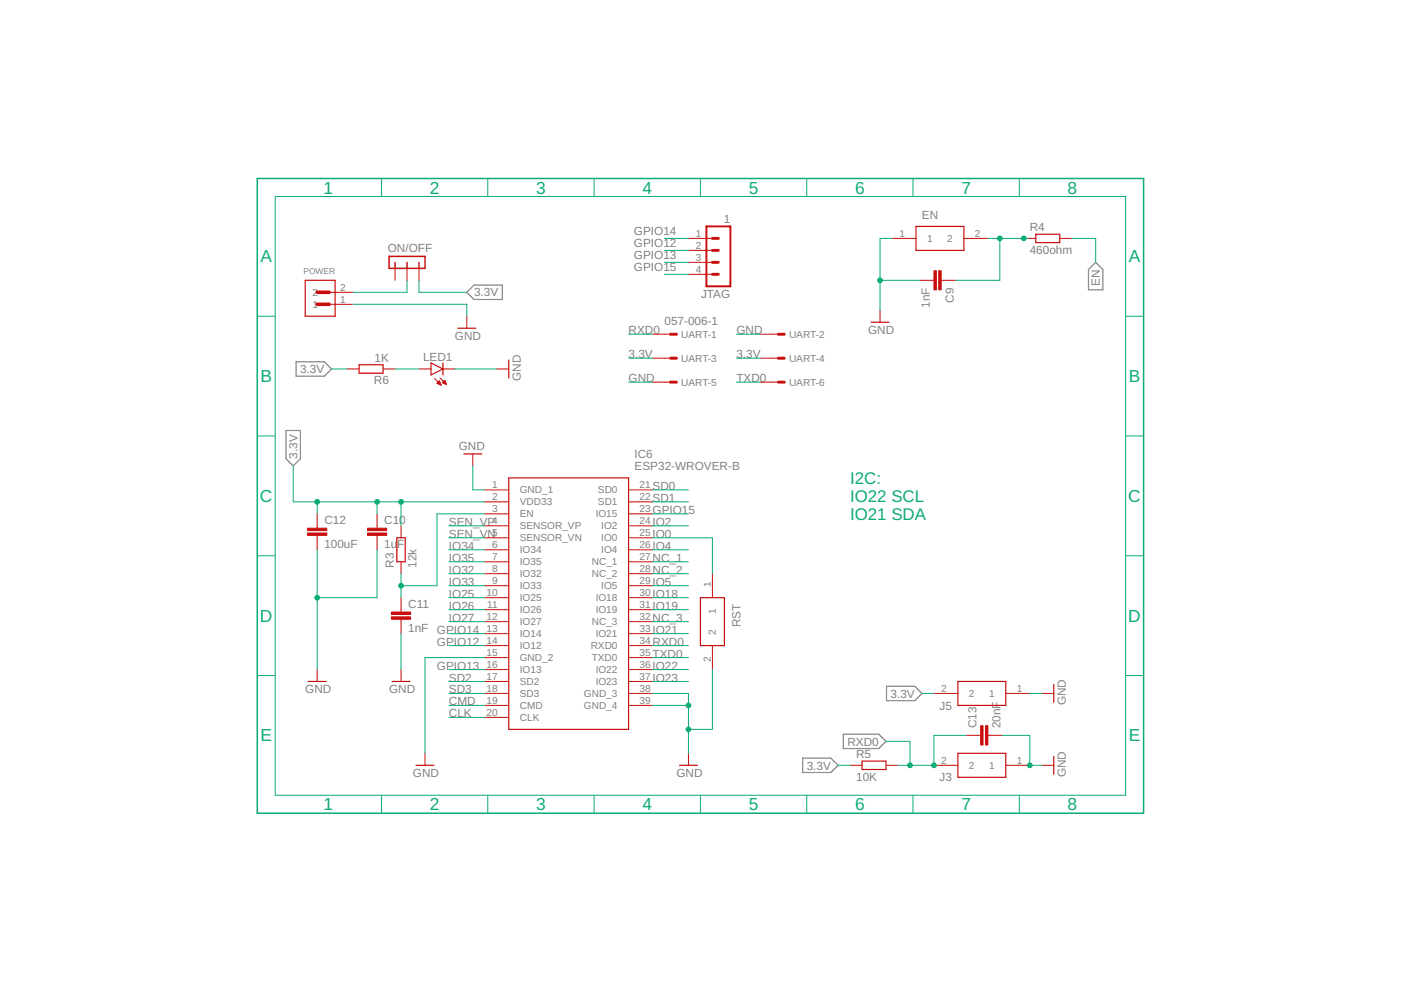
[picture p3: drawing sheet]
<svg xmlns="http://www.w3.org/2000/svg" width="297mm" height="210mm" viewBox="0 0 297 210" stroke-linecap="round" stroke-linejoin="round" font-family="sans-serif">
<path d="M232.3 55.6l1.5 1.5v4.3h-3v-4.3zM62.8 76.7h6l1.5 1.5-1.5 1.6h-6zM99 62l1.5-1.5h6v3h-6zM60.6 91.3h3.1v6l-1.5 1.5-1.6-1.5zM178.8 155.7h7.5l1.6 1.5-1.6 1.5h-7.5zM188 145.5h6l1.5 1.5-1.5 1.5h-6zM170.2 160.7h6l1.5 1.6-1.5 1.5h-6z" fill="none" stroke="#808080" stroke-width=".25"/>
<g fill="none" stroke="#c90d0c" stroke-width=".25">
<path d="M64.7 59.4h6.4v7.7h-6.4zM194.2 48h10.2v5.1h-10.2zM219.6 49.7h5.1v1.7h-5.1zM76.1 77.3h5.1v1.8h-5.1zM91.4 77l2.5 1.2-2.5 1.3zM93.9 77v2.5M97.1 69.6h3.8M107.9 76.3v3.8M184.7 68.3h3.8M98.3 96.2h3.9M84.1 114h1.8v5.1h-1.8zM107.9 101.3h25.4v53.3h-25.4z"/>
<path d="M148.5 126.7h5.1v10.2h-5.1zM65.3 144.5h3.9M83.1 144.5h3.8M203.1 144.5h10.2v5.1h-10.2zM203.1 159.7h10.2v5.1h-10.2zM223.4 145.1v3.8M88.2 162.3h3.8M144.1 162.3h3.8M182.8 161.4h5.1v1.8h-5.1zM223.4 160.4v3.8"/>
</g>
<g fill="none" stroke="#c90d0c" stroke-width=".21">
<path d="M83.8 56.9v2.5M86.3 56.9v2.5M88.8 56.9v2.5M146 50.5h5M146 53.1h5M146 55.6h5M146 58.2h5M189.1 50.5h5.1M195 59.4h3M199.5 59.4h3.1M204.4 50.5h5M217.1 50.5h2.5"/>
<path d="M224.7 50.5h2.5M69.8 64.5h5.1M69.8 62h5.1M73.6 78.2h2.5M81.2 78.2h2.6M88.8 78.2h2.6M93.9 78.2h2.5M99 67.1v2.5M105.3 78.2h2.6M138.3 70.9h3.9M138.3 75.9h3.9M161.2 70.9h3.8"/>
<path d="M161.2 75.9h3.8M186.6 65.8v2.5M92.1 80.3l1.4 1.4M92.6 81.3l.9 .4M92.7 81.3h.6M92.8 81.1h.5M92.9 81.4h.5M92.9 81h.3M93 80.9h.2M93.1 80.8h.1M93.2 80.8l-.6 .5M93.2 80.8l.3 .9"/>
<path d="M93.2 81.5h.3M93.3 80.1l1.4 1.4M93.4 81.6h.1M93.8 81.1h.7M93.8 81.2l.9 .3M93.9 81h.5M94 81.3h.6M94 80.9h.4M94.1 80.8h.2M94.3 80.6h.1M94.3 80.6l-.5 .6M94.3 80.6l.4 .9"/>
<path d="M94.3 81.4h.3M94.6 81.5h.1M100.2 96.2v2.6M138.3 81h3.9M161.2 81h3.8M67.2 108.9v3.1M67.2 113.5v3.1M79.9 108.9v3.1M79.9 113.5v3.1M85 111.5v2.5M85 119.1v2.5M102.8 103.9h5.1"/>
<path d="M102.8 106.4h5.1M102.8 108.9h5.1M102.8 111.5h5.1M102.8 114h5.1M102.8 116.6h5.1M102.8 119.1h5.1M133.3 103.9h5M133.3 106.4h5M133.3 108.9h5M133.3 111.5h5M133.3 114h5M133.3 116.6h5"/>
<path d="M133.3 119.1h5M85 126.7v3.1M85 131.3v3M102.8 121.6h5.1M102.8 124.2h5.1M102.8 126.7h5.1M102.8 129.3h5.1M102.8 131.8h5.1M102.8 134.3h5.1M102.8 136.9h5.1M102.8 139.4h5.1M133.3 121.6h5"/>
<path d="M133.3 124.2h5M133.3 126.7h5M133.3 129.3h5M133.3 131.8h5M133.3 134.3h5M133.3 136.9h5M133.3 139.4h5M151 121.6v5.1M151 136.9v5.1M67.2 142v2.5M85 142v2.5M90.1 159.7v2.6"/>
<path d="M102.8 142h5.1M102.8 144.5h5.1M102.8 147h5.1M102.8 149.6h5.1M102.8 152.1h5.1M133.3 142h5M133.3 144.5h5M133.3 147h5M133.3 149.6h5M146 159.7v2.6M198 147h5.1M204.9 155.9h3"/>
<path d="M209.4 155.9h3.1M213.3 147h5M220.9 147h2.5M180.2 162.3h2.6M187.9 162.3h2.5M198 162.3h5.1M213.3 162.3h5M220.9 162.3h2.5"/>
</g>
<path d="M82.5 54.4h7.6v2.5h-7.6zM83.8 55.6v1.3M86.3 55.6v1.3M88.8 55.6v1.3" fill="none" stroke="#c90d0c" stroke-width=".32"/>
<path d="M67.2 64.5h2.6M67.2 62h2.6" fill="none" stroke="#c90d0c" stroke-width=".76"/>
<g fill="#c90d0c" stroke="#c90d0c" stroke-width=".21">
<path d="M198 57.4h.5v4.1h-.5z"/>
<path d="M199 57.4h.5v4.1h-.5z"/>
<path d="M77.9 113h4.1v.5h-4.1z"/>
<path d="M77.9 112h4.1v.5h-4.1z"/>
<path d="M83 130.8h4.1v.5h-4.1z"/>
<path d="M83 129.8h4.1v.5h-4.1z"/>
<path d="M65.2 113h4.1v.5h-4.1z"/>
<path d="M65.2 112h4.1v.5h-4.1z"/>
<path d="M208.9 153.9h.5v4h-.5z"/>
<path d="M207.9 153.9h.5v4h-.5z"/>
</g>
<path d="M149.8 48h5.1v12.7h-5.1z" fill="none" stroke="#c90d0c" stroke-width=".42"/>
<path d="M151 55.6h1.3M151 53.1h1.3M151 50.5h1.3M151 58.2h1.3M142.2 70.9h1.2M142.2 75.9h1.2M165 70.9h1.3M165 75.9h1.3M142.2 81h1.2M165 81h1.3" fill="none" stroke="#c90d0c" stroke-width=".61"/>
<path d="M54.5 37.8h188v134.6h-188z" fill="none" stroke="#0dab76" stroke-width=".32"/>
<g fill="none" stroke="#0dab76" stroke-width=".21">
<path d="M80.9 37.8v3.9M103.4 37.8v3.9M126 37.8v3.9M148.5 37.8v3.9M171 37.8v3.9M193.6 37.8v3.9M216.1 37.8v3.9M58.4 41.7h180.3v126.9h-180.3zM86.3 59.4v2.6h-11.4M88.8 59.4v2.6h10.2M140.9 50.5h5.1M140.9 53.1h5.1"/>
<path d="M140.9 55.6h5.1M140.9 58.2h5.1M186.6 59.4h8.4M189.1 50.5h-2.5v15.3M209.4 50.5h8.4M212 50.5v8.9h-9.4M227.2 50.5h5.1v5.1M54.5 67.1h3.9M70.3 78.2h3.3M74.9 64.5h24.1v2.6M83.8 78.2h5M96.4 78.2h8.9"/>
<path d="M133.3 70.9h5M133.3 75.9h5M156.1 70.9h5.1M156.1 75.9h5.1M238.7 67.1h3.8M54.5 92.4h3.9M62.2 98.8v7.6h40.6M100.2 98.8v5.1h2.6M133.3 81h5M156.1 81h5.1M238.7 92.4h3.8M54.5 117.8h3.9"/>
<path d="M67.2 106.4v2.5M67.2 116.6v25.4M79.9 106.4v2.5M79.9 116.6v10.1h-12.7M85 106.4v5.1M95.2 114h7.6M95.2 111.5h7.6M95.2 116.6h7.6M95.2 119.1h7.6M102.8 108.9h-10.2v15.3h-7.6M138.3 114h12.7v7.6M138.3 103.9h7.7"/>
<path d="M138.3 106.4h7.7M138.3 108.9h7.7M138.3 111.5h7.7M138.3 116.6h7.7M138.3 119.1h7.7M238.7 117.8h3.8M85 121.6v5.1M85 134.3v7.7M95.2 126.7h7.6M95.2 136.9h7.6M95.2 124.2h7.6M95.2 134.3h7.6"/>
<path d="M95.2 121.6h7.6M95.2 129.3h7.6M95.2 131.8h7.6M102.8 139.4h-12.7v20.3M138.3 139.4h7.7M138.3 126.7h7.7M138.3 136.9h7.7M138.3 124.2h7.7M138.3 134.3h7.7M138.3 121.6h7.7M138.3 129.3h7.7M138.3 131.8h7.7"/>
<path d="M54.5 143.2h3.9M95.2 147h7.6M95.2 149.6h7.6M95.2 142h7.6M95.2 144.5h7.6M95.2 152.1h7.6M138.3 147h7.7v12.7M138.3 149.6h7.7M138.3 142h7.7M138.3 144.5h7.7M151 142v12.6h-5M187.9 157.2h5v5.1"/>
<path d="M195.5 147h2.5M204.9 155.9h-6.9v6.4h-7.6M212.5 155.9h5.8v6.4h2.6M218.3 147h2.6M238.7 143.2h3.8M80.9 168.6v3.8M103.4 168.6v3.8M126 168.6v3.8M148.5 168.6v3.8M171 168.6v3.8M177.7 162.3h2.5M193.6 168.6v3.8"/>
<path d="M216.1 168.6v3.8"/>
</g>
<g fill="#0dab76" stroke="#0dab76" stroke-width=".21">
<circle cx="146" cy="154.6" r=".51"/>
<circle cx="146" cy="149.6" r=".51"/>
<circle cx="186.6" cy="59.4" r=".51"/>
<circle cx="67.2" cy="126.7" r=".51"/>
<circle cx="218.3" cy="162.3" r=".51"/>
<circle cx="67.2" cy="106.4" r=".51"/>
<circle cx="79.9" cy="106.4" r=".51"/>
<circle cx="85" cy="106.4" r=".51"/>
<circle cx="192.9" cy="162.3" r=".51"/>
<circle cx="198" cy="162.3" r=".51"/>
<circle cx="212" cy="50.5" r=".51"/>
<circle cx="217.1" cy="50.5" r=".51"/>
<circle cx="85" cy="124.2" r=".51"/>
</g>
<g font-size="3.7" fill="#0dab76">
<text x="68.6" y="41">1</text>
<text x="91.1" y="41">2</text>
<text x="113.7" y="41">3</text>
<text x="136.2" y="41">4</text>
<text x="158.8" y="41">5</text>
<text x="181.3" y="41">6</text>
<text x="203.8" y="41">7</text>
<text x="226.4" y="41">8</text>
<text x="55.2" y="55.6">A</text>
<text x="239.3" y="55.6">A</text>
<text x="55.2" y="81">B</text>
<text x="239.3" y="81">B</text>
<text x="55.1" y="106.4">C</text>
<text x="239.2" y="106.4">C</text>
<text x="55.1" y="131.8">D</text>
<text x="239.2" y="131.8">D</text>
<text x="55.2" y="157.2">E</text>
<text x="239.3" y="157.2">E</text>
<text x="68.6" y="171.8">1</text>
<text x="91.1" y="171.8">2</text>
<text x="113.7" y="171.8">3</text>
<text x="136.2" y="171.8">4</text>
<text x="158.8" y="171.8">5</text>
<text x="181.3" y="171.8">6</text>
<text x="203.8" y="171.8">7</text>
<text x="226.4" y="171.8">8</text>
</g>
<g font-size="3.6" fill="#0dab76">
<text x="180.2" y="102.6">I2C:</text>
<text x="180.2" y="106.4">IO22 SCL</text>
<text x="180.2" y="110.2">IO21 SDA</text>
</g>
<g font-size="2.5" fill="#808080">
<text x="153.5" y="47.2">1</text>
<text x="195.5" y="46.4">EN</text>
<text x="82.2" y="53.3">ON/OFF</text>
<text x="134.4" y="49.8">GPIO14</text>
<text x="134.4" y="52.3">GPIO12</text>
<text x="218.3" y="53.8">460ohm</text>
<text x="218.3" y="49.1">R4</text>
<text x="134.4" y="54.9">GPIO13</text>
<text x="134.4" y="57.4">GPIO15</text>
<text x="100.5" y="62.9">3.3V</text>
<text x="148.6" y="63.2">JTAG</text>
<text x="197.1" y="65.3" transform="rotate(-90 197.1 65.3)">1nF</text>
<text x="202.2" y="64.2" transform="rotate(-90 202.2 64.2)">C9</text>
<text x="233.2" y="60.6" transform="rotate(-90 233.2 60.6)">EN</text>
<text x="133.3" y="70.9">RXD0</text>
<text x="140.9" y="69">057-006-1</text>
<text x="156.1" y="70.9">GND</text>
<text x="184.1" y="70.9">GND</text>
<text x="79.4" y="76.7">1K</text>
<text x="89.7" y="76.4">LED1</text>
<text x="96.4" y="72.1">GND</text>
<text x="133.3" y="75.9">3.3V</text>
<text x="156.1" y="75.9">3.3V</text>
<text x="63.6" y="79.1">3.3V</text>
<text x="79.3" y="81.5">R6</text>
<text x="110.4" y="80.8" transform="rotate(-90 110.4 80.8)">GND</text>
<text x="133.3" y="81">GND</text>
<text x="156.1" y="81">TXD0</text>
<text x="97.2" y="95.5">GND</text>
<text x="63.1" y="97.3" transform="rotate(-90 63.1 97.3)">3.3V</text>
<text x="134.5" y="99.7">ESP32-WROVER-B</text>
<text x="134.5" y="97.1">IC6</text>
<text x="138.3" y="103.9">SD0</text>
<text x="138.3" y="106.4">SD1</text>
<text x="68.8" y="111.1">C12</text>
<text x="81.5" y="111.1">C10</text>
<text x="95.2" y="111.5">SEN_VP</text>
<text x="138.3" y="108.9">GPIO15</text>
<text x="138.3" y="111.5">IO2</text>
<text x="68.8" y="116.2">100uF</text>
<text x="81.5" y="116.2">1u</text>
<text x="84.2" y="116.2">F</text>
<text x="95.2" y="114">SEN_VN</text>
<text x="95.2" y="116.6">IO34</text>
<text x="95.2" y="119.1">IO35</text>
<text x="138.3" y="114">IO0</text>
<text x="138.3" y="116.6">IO4</text>
<text x="138.3" y="119.1">NC_1</text>
<text x="83.5" y="120.4" transform="rotate(-90 83.5 120.4)">R3</text>
<text x="88.3" y="120.4" transform="rotate(-90 88.3 120.4)">12k</text>
<text x="95.2" y="121.6">IO32</text>
<text x="95.2" y="124.2">IO33</text>
<text x="138.3" y="121.6">NC_2</text>
<text x="138.3" y="124.2">IO5</text>
<text x="86.5" y="128.9">C11</text>
<text x="95.2" y="126.7">IO25</text>
<text x="95.2" y="129.3">IO26</text>
<text x="95.2" y="131.8">IO27</text>
<text x="138.3" y="126.7">IO18</text>
<text x="138.3" y="129.3">IO19</text>
<text x="138.3" y="131.8">NC_3</text>
<text x="86.5" y="134">1nF</text>
<text x="92.6" y="134.3">GPIO14</text>
<text x="92.6" y="136.9">GPIO12</text>
<text x="138.3" y="136.9">RXD0</text>
<text x="138.3" y="134.3">IO21</text>
<text x="157" y="133" transform="rotate(-90 157 133)">RST</text>
<text x="92.6" y="142">GPIO13</text>
<text x="138.3" y="139.4">TXD0</text>
<text x="138.3" y="142">IO22</text>
<text x="64.7" y="147">GND</text>
<text x="82.5" y="147">GND</text>
<text x="95.2" y="144.5">SD2</text>
<text x="95.2" y="147">SD3</text>
<text x="95.2" y="149.6">CMD</text>
<text x="138.3" y="144.5">IO23</text>
<text x="188.8" y="147.9">3.3V</text>
<text x="226" y="149.6" transform="rotate(-90 226 149.6)">GND</text>
<text x="95.2" y="152.1">CLK</text>
<text x="199.2" y="150.5">J5</text>
<text x="207" y="154.4" transform="rotate(-90 207 154.4)">C13</text>
<text x="212.1" y="154.4" transform="rotate(-90 212.1 154.4)">20nF</text>
<text x="179.7" y="158.1">RXD0</text>
<text x="181.5" y="160.8">R5</text>
<text x="87.6" y="164.8">GND</text>
<text x="143.4" y="164.8">GND</text>
<text x="171" y="163.2">3.3V</text>
<text x="181.5" y="165.6">10K</text>
<text x="199.2" y="165.7">J3</text>
<text x="226" y="164.8" transform="rotate(-90 226 164.8)">GND</text>
</g>
<g font-size="2.1" fill="#808080">
<text x="147.5" y="50.2">1</text>
<text x="147.5" y="52.7">2</text>
<text x="190.7" y="50.2">1</text>
<text x="196.5" y="51.3">1</text>
<text x="200.8" y="51.3">2</text>
<text x="206.7" y="50.2">2</text>
<text x="147.5" y="55.3">3</text>
<text x="147.5" y="57.8">4</text>
<text x="66.3" y="65.3">1</text>
<text x="66.3" y="62.7">2</text>
<text x="72.1" y="64.2">1</text>
<text x="72.1" y="61.6">2</text>
<text x="144.4" y="71.6">UART-1</text>
<text x="167.3" y="71.6">UART-2</text>
<text x="144.4" y="76.7">UART-3</text>
<text x="167.3" y="76.7">UART-4</text>
<text x="144.4" y="81.8">UART-5</text>
<text x="167.3" y="81.8">UART-6</text>
<text x="104.4" y="103.5">1</text>
<text x="104.4" y="106.1">2</text>
<text x="110.2" y="104.6">GND_1</text>
<text x="110.2" y="107.2">VDD33</text>
<text x="126.8" y="104.6">SD0</text>
<text x="126.8" y="107.2">SD1</text>
<text x="135.6" y="103.5">21</text>
<text x="135.6" y="106.1">22</text>
<text x="104.4" y="108.6">3</text>
<text x="104.4" y="111.1">4</text>
<text x="104.4" y="113.7">5</text>
<text x="110.2" y="109.7">EN</text>
<text x="110.2" y="112.2">SENSOR_VP</text>
<text x="126.3" y="109.7">IO15</text>
<text x="127.5" y="112.2">IO2</text>
<text x="135.6" y="108.6">23</text>
<text x="135.6" y="111.1">24</text>
<text x="135.6" y="113.7">25</text>
<text x="104.4" y="116.2">6</text>
<text x="104.4" y="118.7">7</text>
<text x="110.2" y="114.8">SENSOR_VN</text>
<text x="110.2" y="117.3">IO34</text>
<text x="110.2" y="119.9">IO35</text>
<text x="125.5" y="119.9">NC_1</text>
<text x="127.5" y="114.8">IO0</text>
<text x="127.5" y="117.3">IO4</text>
<text x="135.6" y="116.2">26</text>
<text x="135.6" y="118.7">27</text>
<text x="104.4" y="121.3">8</text>
<text x="104.4" y="123.8">9</text>
<text x="110.2" y="122.4">IO32</text>
<text x="110.2" y="124.9">IO33</text>
<text x="125.5" y="122.4">NC_2</text>
<text x="127.5" y="124.9">IO5</text>
<text x="135.6" y="121.3">28</text>
<text x="135.6" y="123.8">29</text>
<text x="150.7" y="124.4" transform="rotate(-90 150.7 124.4)">1</text>
<text x="103.2" y="126.4">10</text>
<text x="103.2" y="131.4">12</text>
<text x="103.3" y="128.9">11</text>
<text x="110.2" y="127.5">IO25</text>
<text x="110.2" y="130">IO26</text>
<text x="126.3" y="127.5">IO18</text>
<text x="126.3" y="130">IO19</text>
<text x="135.6" y="126.4">30</text>
<text x="135.6" y="128.9">31</text>
<text x="135.6" y="131.4">32</text>
<text x="151.8" y="130.2" transform="rotate(-90 151.8 130.2)">1</text>
<text x="103.2" y="134">13</text>
<text x="103.2" y="136.5">14</text>
<text x="110.2" y="132.6">IO27</text>
<text x="110.2" y="135.1">IO14</text>
<text x="110.2" y="137.6">IO12</text>
<text x="125.2" y="137.6">RXD0</text>
<text x="125.5" y="132.6">NC_3</text>
<text x="126.3" y="135.1">IO21</text>
<text x="135.6" y="134">33</text>
<text x="135.6" y="136.5">34</text>
<text x="151.8" y="134.5" transform="rotate(-90 151.8 134.5)">2</text>
<text x="103.2" y="139.1">15</text>
<text x="103.2" y="141.6">16</text>
<text x="110.2" y="140.2">GND_2</text>
<text x="110.2" y="142.7">IO13</text>
<text x="125.5" y="140.2">TXD0</text>
<text x="126.3" y="142.7">IO22</text>
<text x="135.6" y="139.1">35</text>
<text x="135.6" y="141.6">36</text>
<text x="150.7" y="140.4" transform="rotate(-90 150.7 140.4)">2</text>
<text x="103.2" y="144.1">17</text>
<text x="103.2" y="146.7">18</text>
<text x="103.2" y="149.2">19</text>
<text x="110.2" y="145.3">SD2</text>
<text x="110.2" y="147.8">SD3</text>
<text x="123.8" y="147.8">GND_3</text>
<text x="126.3" y="145.3">IO23</text>
<text x="135.6" y="144.1">37</text>
<text x="135.6" y="146.7">38</text>
<text x="135.6" y="149.2">39</text>
<text x="199.6" y="146.7">2</text>
<text x="205.4" y="147.8">2</text>
<text x="209.7" y="147.8">1</text>
<text x="215.6" y="146.7">1</text>
<text x="103.2" y="151.8">20</text>
<text x="110.2" y="150.3">CMD</text>
<text x="110.2" y="152.9">CLK</text>
<text x="123.8" y="150.3">GND_4</text>
<text x="199.6" y="161.9">2</text>
<text x="215.6" y="161.9">1</text>
<text x="205.4" y="163">2</text>
<text x="209.7" y="163">1</text>
</g>
<text font-size="1.8" fill="#808080" x="64.3" y="58.2">POWER</text>
</svg>
